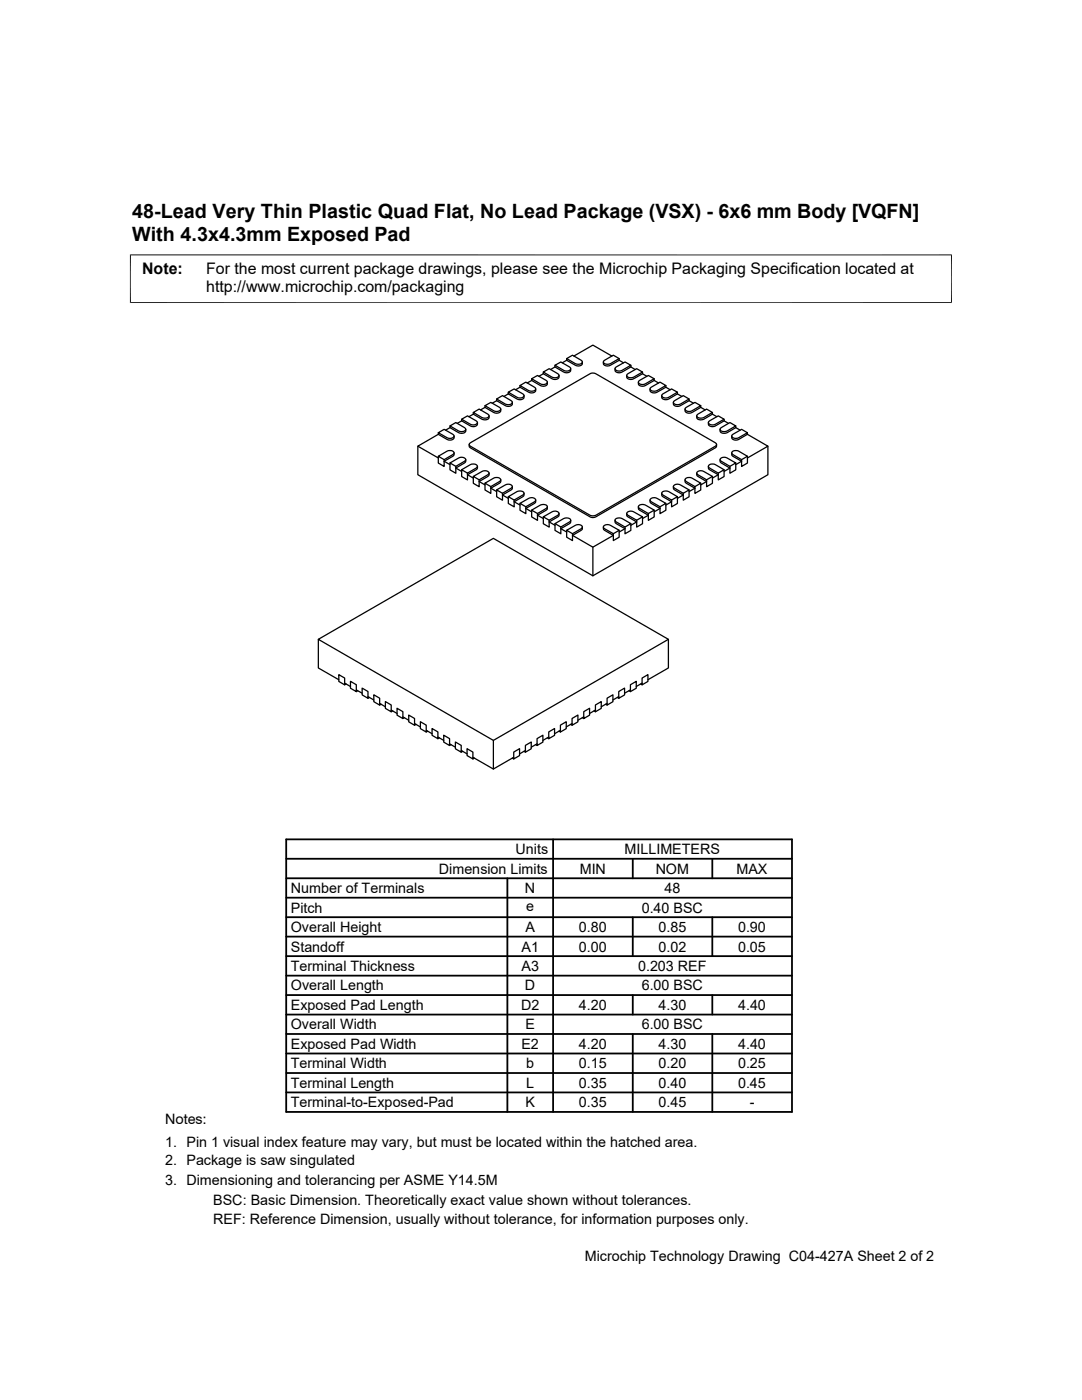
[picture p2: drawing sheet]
<svg xmlns="http://www.w3.org/2000/svg" width="216mm" height="279mm" viewBox="0 0 216 279" stroke-linecap="round" stroke-linejoin="round" font-family="sans-serif">
<g fill="none" stroke="#000" stroke-width=".25">
<path d="M99.1 80l2 1.1a.77 .77 0 0 0 .8-.1 .77 .77 0 0 0 .3-.7M99.1 79.6v.4l-.9 .5M99.1 79.6l1.2-.6 1.7 1 .2 .3a.99 .99 0 0 1-1.4 .3zM101.4 78.6l2 1.1a.77 .77 0 0 0 .8 0 .77 .77 0 0 0 .4-.7M101.4 78.3v.3l-.9 .5M101.4 78.3l1.2-.7 1.7 1 .3 .4a.95 .95 0 0 1-1.4 .3zM103.8 77.3l1.9 1.1a.77 .77 0 0 0 .9 0 .77 .77 0 0 0 .3-.8M103.8 76.9v.4l-.9 .5M103.8 76.9l1.1-.6 1.8 1 .2 .3a.99 .99 0 0 1-1.4 .4zM106.1 75.9l2 1.1a.77 .77 0 0 0 .8 0 .77 .77 0 0 0 .3-.7M106.1 75.6v.3l-.9 .5M106.1 75.6l1.2-.7 1.7 1 .2 .4a.95 .95 0 0 1-1.4 .3z"/>
<path d="M108.4 74.6l2 1.1a.77 .77 0 0 0 .8 0 .77 .77 0 0 0 .3-.8M108.4 74.3v.3l-.9 .5M108.4 74.3l1.2-.7 1.7 1 .2 .3a.99 .99 0 0 1-1.3 .4zM110.7 73.2l2 1.2a.77 .77 0 0 0 .9-.1 .77 .77 0 0 0 .3-.7M110.7 72.9v.3l-.8 .5M110.7 72.9l1.2-.7 1.7 1 .3 .4a.95 .95 0 0 1-1.4 .3zM113.1 71.9l2 1.1a.77 .77 0 0 0 .8 0 .77 .77 0 0 0 .3-.8M113.1 71.6v.3l-.9 .5M113.1 71.6l1.1-.7 1.8 1 .2 .3a.99 .99 0 0 1-1.4 .4zM114.5 71.1l3.8-2.2 3.8 2.2M120.4 72.1l2-1.2 1.1 .7-2 1.1a.69 .69 0 0 1-.7 0 .69 .69 0 0 1-.4-.6zM122.8 73.4l1.9-1.2 1.2 .7-2 1.1a.71 .71 0 0 1-1.1-.6z"/>
<path d="M123.5 71.6v.3l.9 .5M123.5 71.9l-2 1.1a.77 .77 0 0 1-.8 0 .77 .77 0 0 1-.3-.8M125.1 74.8l1.9-1.2 1.2 .7-2 1.1a.69 .69 0 0 1-.7 0 .69 .69 0 0 1-.4-.6zM125.9 72.9v.3l.8 .5M125.9 73.2l-2 1.2a.77 .77 0 0 1-.9-.1 .77 .77 0 0 1-.3-.7M127.4 76.1l2-1.2 1.1 .7-2 1.1a.71 .71 0 0 1-1.1-.6zM128.2 74.3v.3l.9 .5M128.2 74.6l-2 1.1a.77 .77 0 0 1-.8 0 .77 .77 0 0 1-.3-.8M129.8 77.4l1.9-1.1 1.2 .6-2 1.1a.69 .69 0 0 1-.8 .1 .69 .69 0 0 1-.3-.7zM130.5 75.6v.3l.9 .5M130.5 75.9l-2 1.1a.77 .77 0 0 1-.8 0 .77 .77 0 0 1-.3-.7M132.1 78.8l1.9-1.2 1.2 .7-2 1.1a.71 .71 0 0 1-1.1-.6z"/>
<path d="M132.9 76.9v.4l.8 .5M132.9 77.3l-2 1.1a.77 .77 0 0 1-.9 0 .77 .77 0 0 1-.3-.8M135.2 78.3v.3l.9 .5M135.2 78.6l-2 1.1a.77 .77 0 0 1-.8 0 .77 .77 0 0 1-.4-.7M137.5 79.6v.4l.9 .5M137.5 80l-2 1.1a.77 .77 0 0 1-.8-.1 .77 .77 0 0 1-.3-.7M83.4 89v5.7l34.9 20.2 34.9-20.2v-5.7M87.5 91.1l2-1.2a.71 .71 0 0 1 1.1 .7l-2 1.1zM87.5 91.1v1.3l1.1 .7v-1.4M87.5 86.7l-4.1 2.3 4.1 2.4M87.5 86.4l1.1-.7 1.8 1 .2 .3a.98 .98 0 0 1-1.4 .4zM87.5 86.4v.3l2 1.1a.79 .79 0 0 0 1.1-.8"/>
<path d="M89.8 92.4l2-1.1a.71 .71 0 0 1 1.1 .6l-1.9 1.2zM89.8 92.4v1.4l1.2 .6v-1.3M89.8 85l1.2-.7 1.7 1 .2 .4a1.03 1.03 0 0 1-1.4 .3zM89.8 85.3l-.9 .6M89.8 85v.3l2 1.1a.77 .77 0 0 0 .8 0 .77 .77 0 0 0 .3-.7M90.6 90.4v.5l-.2 .2-1.8 1 1.2 .6M92.1 93.7l2-1.1a.71 .71 0 0 1 1.1 .6l-1.9 1.2zM92.1 93.7v1.4l1.2 .7v-1.4M92.1 84l2 1.1a.79 .79 0 0 0 1.2-.8M92.1 83.7v.3l-.9 .5M92.1 83.7l1.2-.7 1.7 1 .3 .3a.98 .98 0 0 1-1.4 .4zM92.9 91.7v.5l-.2 .2-1.7 1 1.1 .7"/>
<path d="M93.6 88.7l.1 .5 .2 .2 23.8 13.7 .6 .2 .6-.2 23.8-13.7 .2-.2 .1-.5M93.7 88.5l24-13.9 .6-.2 .6 .2 23.8 13.8 .3 .3-.3 .3-23.8 13.8-.6 .2-.6-.2-23.8-13.8-.2-.1zM94.4 95.1l2-1.1a.71 .71 0 0 1 1.1 .6l-1.9 1.2zM94.4 95.1v1.4l1.2 .6v-1.3M94.4 82.7l2 1.1a.77 .77 0 0 0 .9-.1 .77 .77 0 0 0 .3-.7M94.4 82.3v.4l-.8 .5M94.4 82.3l1.2-.7 1.7 1.1 .3 .3a1.03 1.03 0 0 1-1.4 .3zM95.3 93.1l-.1 .5-.2 .1-1.7 1 1.1 .7M96.8 96.4l2-1.1a.71 .71 0 0 1 1.1 .6l-2 1.2zM96.8 96.4v1.4l1.1 .7v-1.4M96.8 81.3l2 1.1a.79 .79 0 0 0 1.1-.8M96.8 81v.3l-.9 .5"/>
<path d="M96.8 81l1.1-.7 1.8 1 .2 .3a.98 .98 0 0 1-1.4 .4zM97.6 94.4l-.1 .5-.2 .2-1.7 1 1.2 .7M99.1 97.8l2-1.1a.71 .71 0 0 1 1.1 .6l-1.9 1.1zM99.1 97.8v1.3l1.2 .7v-1.4M99.9 95.8v.5l-.2 .1-1.8 1 1.2 .7M101.4 99.1l2-1.1a.69 .69 0 0 1 .8 0 .69 .69 0 0 1 .3 .6l-1.9 1.2zM101.4 99.1v1.4l1.2 .7v-1.4M102.2 97.1v.5l-.2 .2-1.7 1 1.1 .7M104.6 98.4l-.1 .6-.2 .1-1.7 1 1.2 .7M106.9 99.8l-.1 .5-.1 .2-1.8 1 1.2 .7M129.7 99.8l.1 .5 .1 .2 1.8 1-1.2 .7M129.8 99.6a1.1 1.1 0 0 1 1.3-.1l1.8 1-1.2 .6-1.8-1-.1-.2z"/>
<path d="M132 98.4l.1 .6 .2 .1 1.7 1-1.1 .7M132.1 98.3a1.19 1.19 0 0 1 1.3-.2l1.8 1-1.2 .7-1.7-1-.2-.2zM134.4 97.1v.5l.2 .2 1.7 1-1.1 .7M134.4 80.1l1.9-1.1 1.2 .6-2 1.1a.69 .69 0 0 1-.7 .1 .69 .69 0 0 1-.4-.7zM134.4 96.9a1.1 1.1 0 0 1 1.4-.1l1.7 1-1.2 .6-1.7-1-.2-.1zM135.2 99.1v1.4l-1.2 .7v-1.4M136.7 95.8v.5l.2 .1 1.8 1-1.2 .7M136.7 81.5l2-1.2 1.1 .7-2 1.1a.71 .71 0 0 1-1.1-.6zM136.7 95.6a1.1 1.1 0 0 1 1.4-.2l1.7 1-1.1 .7-1.8-1-.2-.2zM137.5 97.8v1.3l-1.2 .7v-1.4M139 94.4l.1 .5 .2 .2 1.7 1-1.2 .7M139.1 82.8l1.9-1.2 1.2 .7-2 1.1a.69 .69 0 0 1-.8 .1 .69 .69 0 0 1-.3-.7z"/>
<path d="M139.1 94.3a1.1 1.1 0 0 1 1.3-.2l1.8 1-1.2 .7-1.7-1.1-.2-.1zM139.8 81v.3l.9 .5M139.8 81.3l-2 1.1a.77 .77 0 0 1-.8 0 .77 .77 0 0 1-.3-.8M139.8 96.4v1.4l-1.1 .7v-1.4M141.4 93.1v.5l.2 .1 1.7 1-1.1 .7M141.4 84.2l1.9-1.2 1.2 .7-2 1.1a.71 .71 0 0 1-1.1-.6zM141.4 92.9a1.1 1.1 0 0 1 1.3-.2l1.8 1-1.2 .7-1.7-1-.2-.2zM142.2 82.3v.4l.8 .5M142.2 82.7l-2 1.1a.75 .75 0 0 1-.9-.1 .75 .75 0 0 1-.3-.7M142.2 95.1v1.4l-1.2 .6v-1.3M143.7 91.7v.5l.2 .2 1.7 1-1.1 .7M143.7 85.5l1.9-1.2 1.2 .7-2 1.1a.69 .69 0 0 1-.7 .1 .69 .69 0 0 1-.4-.7z"/>
<path d="M143.7 91.6a1.1 1.1 0 0 1 1.4-.2l1.7 1-1.2 .7-1.7-1-.2-.2zM144.5 83.7v.3l.9 .5M144.5 84l-2 1.1a.77 .77 0 0 1-.8 0 .77 .77 0 0 1-.3-.8M144.5 93.7v1.4l-1.2 .7v-1.4M146 90.4v.5l.2 .2 1.8 1-1.2 .6M146 86.8l2-1.1 1.1 .7-1.9 1.1a.71 .71 0 0 1-1.2-.7zM146 90.2a1.1 1.1 0 0 1 1.4-.2l1.7 1.1-1.1 .6-1.8-1-.2-.1zM146.8 85v.3l-2 1.1a.75 .75 0 0 1-.8 0 .75 .75 0 0 1-.3-.7M146.8 85.3l.9 .6M146.8 92.4v1.4l-1.2 .6v-1.3M149.1 86.4v.3l-1.9 1.1a.77 .77 0 0 1-.9 0 .77 .77 0 0 1-.3-.8M149.1 91.1v1.3l-1.1 .7v-1.4"/>
<path d="M149.1 86.7l4.1 2.3-4.1 2.4M103.8 100.5l1.7-1a.89 .89 0 0 1 1.4 .4l-2 1.2zM103.8 100.5v1.3l1.1 .7v-1.4M106.1 101.8l2-1.1a.69 .69 0 0 1 .7 0 .69 .69 0 0 1 .4 .6l-1.9 1.2zM106.1 101.8v1.4l1.2 .6v-1.3M108.4 103.1l1.8-.9a.89 .89 0 0 1 1.3 .4l-1.9 1.2zM108.4 103.1v1.4l1.2 .7v-1.4M109.2 101.1v.5l-.2 .2-1.7 1 1.1 .7M110.7 104.5l2-1.1a.69 .69 0 0 1 .8 0 .69 .69 0 0 1 .3 .6l-1.9 1.2zM110.7 104.5v1.4l1.2 .6v-1.3M111.5 102.5v.5l-.2 .1-1.7 1.1 1.1 .6M113.1 105.8l2-1.1a.71 .71 0 0 1 1.1 .6l-2 1.2z"/>
<path d="M113.1 105.8v1.4l1.1 .7v-1.4M113.9 103.8l-.1 .5-.2 .2-1.7 1 1.2 .7M118.3 109.2v5.7M120.4 105.2v.5l.2 .1 1.8 1-4.1 2.4-4.1-2.4 1.8-1 .2-.1v-.5M120.4 105a1.1 1.1 0 0 1 1.4-.2l1.7 1-1.1 .7-1.8-1-.2-.2zM122.7 103.8l.1 .5 .2 .2 1.7 1-1.2 .7M122.8 103.7a1.19 1.19 0 0 1 1.3-.2l1.8 1-1.2 .7-1.7-1-.2-.2zM123.5 105.8v1.4l-1.1 .7v-1.4M125.1 102.5v.5l.2 .1 1.7 1.1-1.1 .6M125.1 102.3a1.1 1.1 0 0 1 1.3-.1l1.8 .9-1.2 .7-1.7-1-.2-.2zM125.9 104.5v1.4l-1.2 .6v-1.3M127.4 101.1v.5l.2 .2 1.8 1-1.2 .7"/>
<path d="M127.4 101a1.19 1.19 0 0 1 1.4-.2l1.7 1-1.1 .7-1.8-1-.2-.2zM128.2 103.1v1.4l-1.2 .7v-1.4M130.5 101.8v1.4l-1.1 .6v-1.3M132.9 100.5v1.3l-1.2 .7v-1.4M63.5 127.6l34.9-20.2 35 20.2-35 20.2zM63.5 127.6v5.7l4.1 2.4M67.6 134.6l1.2 .7v1.4l-1.2-.7zM68.8 136.3l1.1 .7M69 136.5l-.2 .2M69.9 136l1.2 .7v1.3l-1.2-.6zM71.1 137.7l1.2 .6M71.4 137.9l-.3 .1"/>
<path d="M72.3 137.3l1.1 .7v1.4l-1.1-.7zM73.4 139l1.2 .7M73.7 139.2l-.3 .2M74.6 138.7l1.2 .6v1.4l-1.2-.7zM121.1 139.3l1.2-.6v1.3l-1.2 .7zM123.2 139.2l.3 .2M123.5 138l1.1-.7v1.4l-1.1 .7zM123.5 139l-1.2 .7M125.5 137.9l.3 .1M125.8 136.7l1.2-.7v1.4l-1.2 .6zM125.8 137.7l-1.2 .6M127.8 136.5l.3 .2"/>
<path d="M128.1 135.3l1.2-.7v1.4l-1.2 .7zM128.1 136.3l-1.1 .7M133.4 127.6v5.7l-4.1 2.4M75.8 140.4l1.1 .7M76 140.5l-.2 .2M76.9 140l1.2 .7v1.3l-1.2-.6zM78.1 141.7l1.1 .7M78.4 141.9l-.3 .1M79.2 141.4l1.2 .6v1.4l-1.2-.7zM80.4 143.1l1.2 .6M80.7 143.2l-.3 .2M81.6 142.7l1.1 .7v1.3l-1.1-.6z"/>
<path d="M82.7 144.4l1.2 .7M83 144.6l-.3 .1M83.9 144l1.1 .7v1.4l-1.1-.7zM85 145.8l1.2 .6M85.3 145.9l-.3 .2M86.2 145.4l1.2 .7v1.3l-1.2-.7zM87.4 147.1l1.1 .7M87.7 147.3l-.3 .1M88.5 146.7l1.2 .7v1.4l-1.2-.7zM89.7 148.4l1.2 .7M90 148.6l-.3 .2M90.9 148.1l1.1 .7v1.3l-1.1-.7z"/>
<path d="M92 149.8l1.2 .7M92.3 149.9l-.3 .2M93.2 149.4l1.2 .7v1.4l-1.2-.7zM94.4 151.1l4 2.4 4.1-2.4M94.7 151.3l-.3 .2M98.4 147.8v5.7M102.2 151.3l.3 .2M102.5 150.1l1.2-.7v1.4l-1.2 .7zM104.6 149.9l.2 .2M104.8 148.8l1.2-.7v1.3l-1.2 .7zM104.8 149.8l-1.1 .7M106.9 148.6l.3 .2"/>
<path d="M107.2 147.4l1.1-.7v1.4l-1.1 .7zM107.2 148.4l-1.2 .7M109.2 147.3l.3 .1M109.5 146.1l1.2-.7v1.3l-1.2 .7zM109.5 147.1l-1.2 .7M111.5 145.9l.3 .2M111.8 144.7l1.2-.7v1.4l-1.2 .7zM111.8 145.8l-1.1 .6M113.9 144.6l.3 .1M114.2 143.4l1.1-.7v1.4l-1.1 .6zM114.2 144.4l-1.2 .7M116.2 143.2l.3 .2"/>
<path d="M116.5 142l1.1-.6v1.3l-1.1 .7zM116.5 143.1l-1.2 .6M118.5 141.9l.3 .1M118.8 140.7l1.2-.7v1.4l-1.2 .6zM118.8 141.7l-1.2 .7M120.9 140.5l.2 .2M121.1 140.4l-1.1 .7"/>
</g>
<path d="M26 50.8v9.7M189.9 50.8v9.7M189.9 50.9h-164M25.9 60.4h164" fill="none" stroke="#000" stroke-width=".2"/>
<g fill="none" stroke="#000" stroke-width=".36">
<path d="M57.1 179.2h100.9M57.1 175.3h100.9M57.1 171.4h100.9M57.1 167.5h100.9v54.4h-100.9zM101.2 175.3v46.6M110.4 167.5v54.4M126.3 171.4v3.9M142.1 171.4v3.9M57.1 186.9h100.9M57.1 183h100.9M57.1 198.6h100.9M57.1 194.7h100.9"/>
<path d="M57.1 190.8h100.9M126.3 183v7.8M126.3 198.6v3.9M142.1 183v7.8M142.1 198.6v3.9M57.1 214.1h100.9M57.1 206.4h100.9M57.1 202.5h100.9M57.1 210.2h100.9M57.1 218h100.9M126.3 206.4v15.5M142.1 206.4v15.5"/>
</g>
<g font-size="3.9">
<text x="26.4" y="43.5">48-Lead Very Thin Plastic Quad Flat, No Lead Package (VSX) - 6x6 mm Body [VQFN]</text>
<text x="26.4" y="48">With 4.3x4.3mm Exposed Pad</text>
</g>
<g font-size="3.2">
<text x="28.4" y="54.6">Note:</text>
<text x="41.1" y="54.6">For the most current package drawings, please see the Microchip Packaging Specification located at</text>
<text x="41.1" y="58.3">http://www.microchip.com/packaging</text>
</g>
<g font-size="2.9">
<text x="102.9" y="170.5">Units</text>
<text x="124.6" y="170.5">MILLIMETERS</text>
<text x="58" y="178.2">Number of Terminals</text>
<text x="87.6" y="174.4">Dimension Limits</text>
<text x="104.8" y="178.2">N</text>
<text x="115.7" y="174.4">MIN</text>
<text x="130.8" y="174.4">NOM</text>
<text x="132.6" y="178.2">48</text>
<text x="147" y="174.4">MAX</text>
<text x="58" y="182.1">Pitch</text>
<text x="105" y="181.8">e</text>
<text x="128" y="182.1">0.40 BSC</text>
<text x="58" y="186">Overall Height</text>
<text x="58" y="189.9">Standoff</text>
<text x="104.1" y="189.9">A1</text>
<text x="104.8" y="186">A</text>
<text x="115.5" y="186">0.80</text>
<text x="115.5" y="189.9">0.00</text>
<text x="131.4" y="186">0.85</text>
<text x="131.4" y="189.9">0.02</text>
<text x="147.3" y="186">0.90</text>
<text x="147.3" y="189.9">0.05</text>
<text x="58" y="193.8">Terminal Thickness</text>
<text x="58" y="197.7">Overall Length</text>
<text x="104.1" y="193.8">A3</text>
<text x="104.8" y="197.7">D</text>
<text x="127.3" y="193.8">0.203 REF</text>
<text x="128" y="197.7">6.00 BSC</text>
<text x="58" y="201.6">Exposed Pad Length</text>
<text x="104" y="201.6">D2</text>
<text x="115.5" y="201.6">4.20</text>
<text x="131.4" y="201.6">4.30</text>
<text x="147.3" y="201.6">4.40</text>
<text x="58" y="205.4">Overall Width</text>
<text x="58" y="209.3">Exposed Pad Width</text>
<text x="104" y="209.3">E2</text>
<text x="104.8" y="205.4">E</text>
<text x="115.5" y="209.3">4.20</text>
<text x="128" y="205.4">6.00 BSC</text>
<text x="131.4" y="209.3">4.30</text>
<text x="147.3" y="209.3">4.40</text>
<text x="58" y="213.2">Terminal Width</text>
<text x="105" y="213.2">b</text>
<text x="115.5" y="213.2">0.15</text>
<text x="131.4" y="213.2">0.20</text>
<text x="147.3" y="213.2">0.25</text>
<text x="58" y="217.1">Terminal Length</text>
<text x="58" y="221">Terminal-to-Exposed-Pad</text>
<text x="104.8" y="221">K</text>
<text x="105" y="217.1">L</text>
<text x="115.5" y="221">0.35</text>
<text x="115.5" y="217.1">0.35</text>
<text x="131.4" y="217.1">0.40</text>
<text x="131.4" y="221">0.45</text>
<text x="147.3" y="217.1">0.45</text>
<text x="149.6" y="221">-</text>
<text x="32.9" y="224.3">Notes:</text>
<text x="32.9" y="228.9">1. Pin 1 visual index feature may vary, but must be located within the hatched area.</text>
<text x="32.9" y="232.6">2. Package is saw singulated</text>
<text x="32.9" y="236.5">3. Dimensioning and tolerancing per ASME Y14.5M</text>
<text x="42.5" y="244.3">REF: Reference Dimension, usually without tolerance, for information purposes only.</text>
<text x="42.5" y="240.6">BSC: Basic Dimension. Theoretically exact value shown without tolerances.</text>
<text x="116.7" y="251.7">Microchip Technology Drawing C04-427A Sheet 2 of 2</text>
</g>
</svg>
